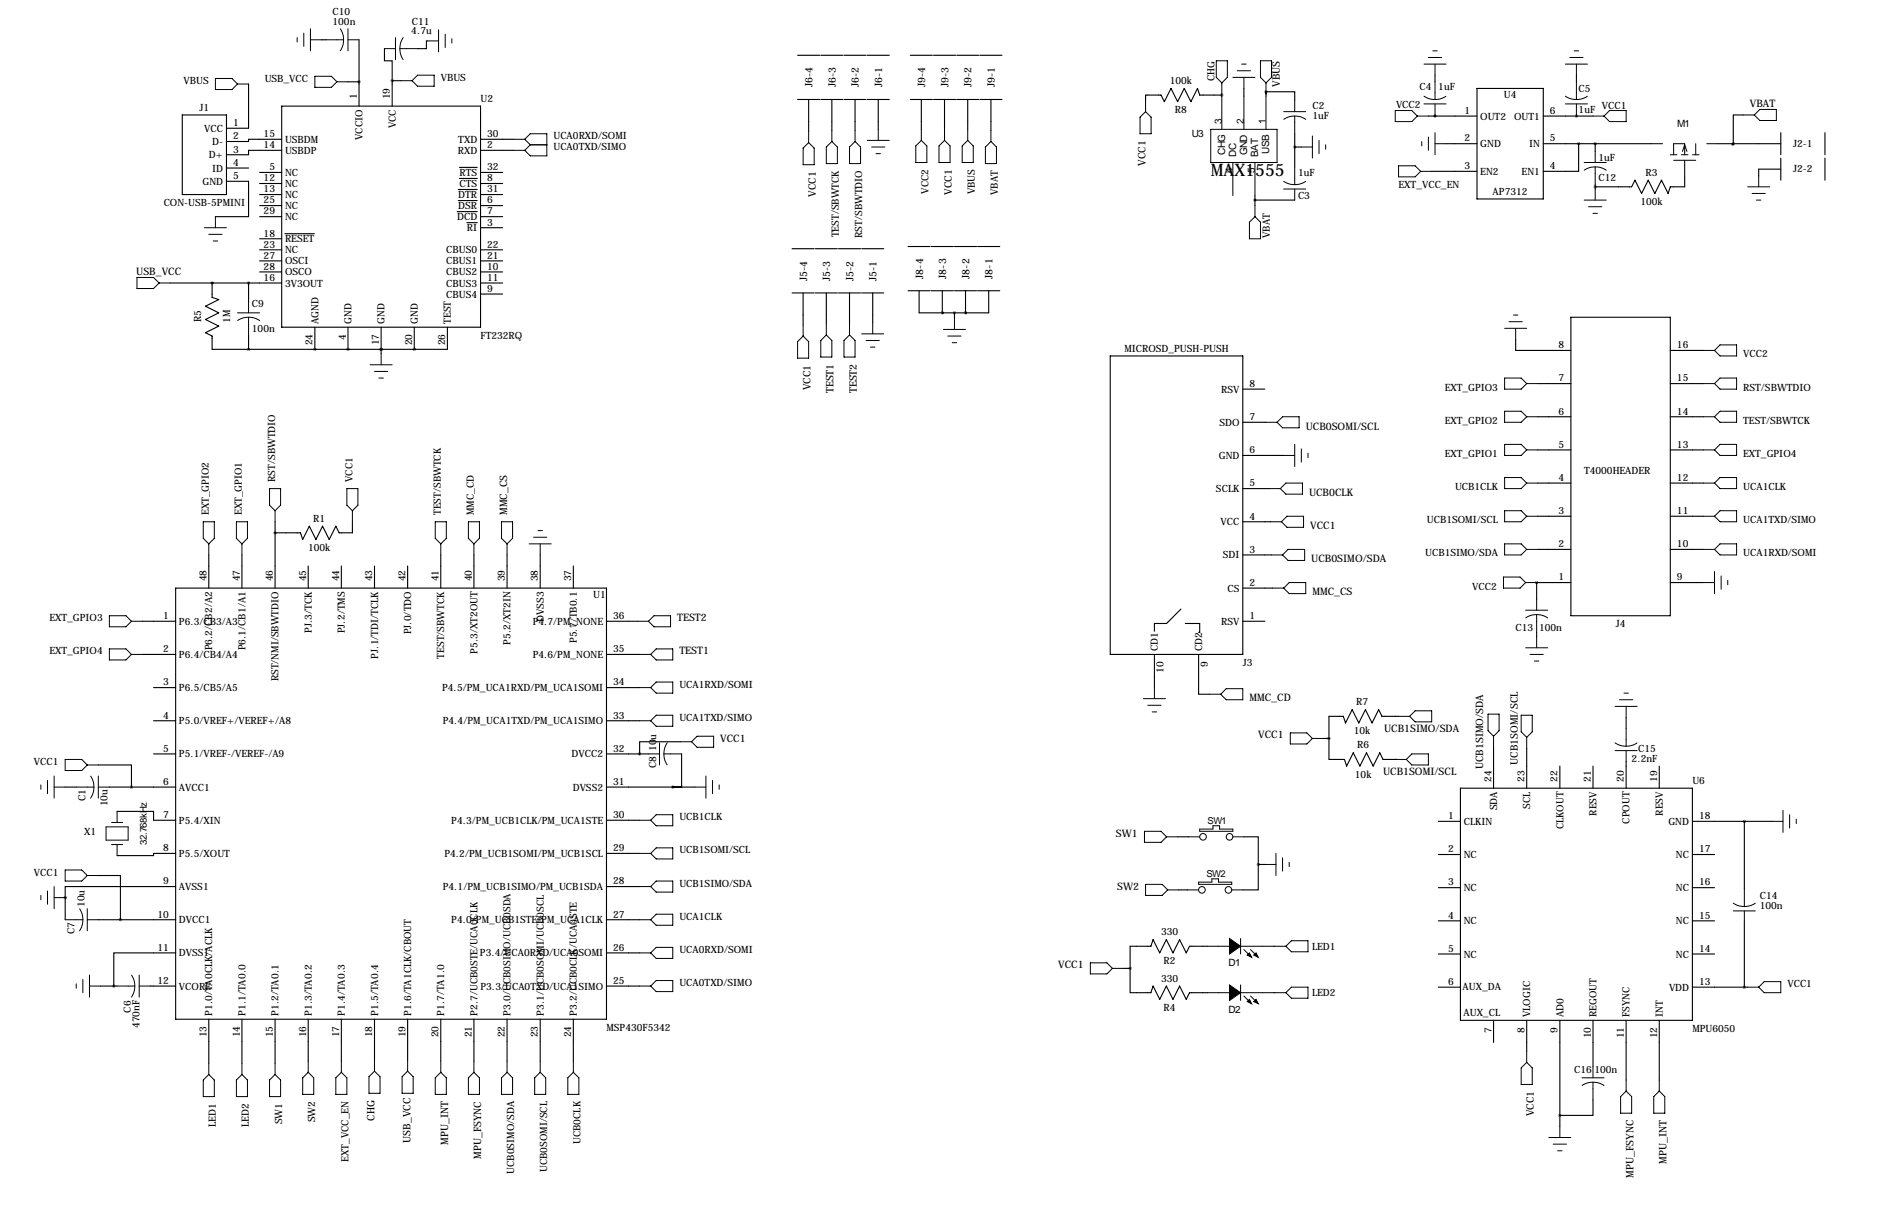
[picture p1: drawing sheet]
<svg xmlns="http://www.w3.org/2000/svg" width="432mm" height="279mm" viewBox="0 0 432 279" stroke-linecap="round" stroke-linejoin="round" font-family="sans-serif">
<g fill="none" stroke="#000" stroke-width=".25">
<path d="M57.1 19.3v10.2h-5M73.9 9.1h1M80 18.8h2.5M82.5 9.1v15.3M88.4 11.2v2.8h1.8v4.5M90.2 18.5v5.9M90.2 18.5h2M98.3 9.4h-.3v1.8h-2M183.4 12.7h5.1M188.7 12.7h5.1M194.1 12.7h5M199.4 12.7h5.1"/>
<path d="M209.3 12.7h5.1M214.6 12.7h5.1M220 12.7h5M225.3 12.7h5.1M329.9 17.3v1.5M362.5 17.3v1.5M41.9 26.4h10.2v18.3h-10.2zM52.1 38.6h5M59.7 39.6h5.1M64.8 32h-7.7v.5h-5M64.8 34.5h-7.7v1.1h-5M64.8 24.4h45.7v50.8h-45.7z"/>
<path d="M105.6 38.5h4.1M110.5 32h7.6M110.5 34.5h7.6M110.5 39.6h5.1M183.4 22.9h5.1M185.9 22.9v7.3M188.7 22.9h5.1M191.3 22.9v7.1M194.1 22.9h5M196.6 22.9v7.1M199.4 22.9h5.1M201.9 22.9v6.8"/>
<path d="M209.3 22.9h5.1M211.8 22.9v6.8M214.6 22.9h5.1M217.2 22.9v6.8M220 22.9h5M222.5 22.9v6.8M225.3 22.9h5.1M227.8 22.9v7.1M280.9 21.8h-5.1l-.5-1.5-1.5 3.1-1.5-3.1-1.5 3.1-1.6-3.1-1.5 3.1-.7-1.6h-3.6v1.3M280.9 21.6v.5M286 20.3v1.8M291.1 22.1v-1h6.6v2"/>
<path d="M297.7 30.7v7.7M297.7 33.8h1.5M328.4 26.7h11.2M329.2 39.4h10.4M329.9 26.4v.3M332.5 33h7.1M339.6 20.3h15.2v25.4h-15.2zM354.8 26.7h11.5M354.8 33h24.9M362.5 26.4v.3M363 33v6.4h-8.2M366.8 33v1.8"/>
<path d="M395 33h3.3v.3h.2v-.3M398.5 33h10.9M400.8 26.4h-2.3v6.6M409.4 30.5v5.1M409.4 36.3v5.1M409.4 38.9h-5v1.5M419.6 30.5v5.1M419.6 36.3v5.1M52.1 41.7h5v8.1h-7.6M59.7 44.7h5.1M59.7 42.2h5.1M59.7 47.2h5.1"/>
<path d="M59.7 49.8h5.1M59.7 54.9h5.1M59.7 57.4h5.1M59.7 59.9h5.1M65.5 53.7h6.8M105.1 48.6h4.6M105.4 43.5h4.3M105.4 46.1h4.3M105.6 41h4.1M107.4 51.2h2.3M110.5 44.7h5.1M110.5 42.2h5.1"/>
<path d="M110.5 47.2h5.1M110.5 49.8h5.1M110.5 57.4h5.1M110.5 59.9h5.1M110.5 52.3h5.1M182.1 57.2h5.1M187.5 57.2h5M192.8 57.2h5.1M198.1 57.2h5.1M208.8 56.6h5.1M214.1 56.6h5.1M219.5 56.6h5"/>
<path d="M224.8 56.6h5.1M288.5 45v2.2M288.5 46h9.2M366.8 42.4v1M387.3 40.6v2.3h-3.3l-.5 1.5-1.5-3-1.5 3-1.5-3-1.6 3-1.5-3-.7 1.5h-8.4M39.1 65h25.7M48.8 65h.1M48.8 65v3.3l1.5 .5-3.1 1.6 3.1 1.5-3.1 1.5 3.1 1.5-3.1 1.6 1.6 .7v3.1h54.1v-5.1M57.1 65v4.3M57.1 77v3.3M59.7 62.5h5.1M72.4 75.2v5.1"/>
<path d="M80 75.2v5.1M87.6 75.2v6.1M95.2 75.2v5.1M110.5 62.5h5.1M110.5 65h5.1M110.5 67.6h5.1M182.1 67.3h5.1M184.7 67.3v7.4M187.5 67.3h5M190 67.3v7.1M192.8 67.3h5.1M195.3 67.3v7.1"/>
<path d="M198.1 67.3h5.1M200.7 67.3v6.9M208.8 66.8h5.1M211.3 66.8v5.1h16v-5.1M214.1 66.8h5.1M216.7 71.9h.1M216.7 66.8v5.1M219.5 66.8h5M219.5 71.9v1.3M222 71.9h.1M222 66.8v5.1M224.8 66.8h5.1"/>
<path d="M348.5 78v2.5h12.7M361.2 72.9h22.8v68.6h-22.8zM72.4 80.3h.1M80 80.3h.1M87.6 80.3h.1M95.2 80.3h.1M255.3 81.8h30.5v68.6h-30.5zM285.8 97h5.3M285.8 89.4h5M353.6 95.8h7.6M353.6 88.1h7.6M384 95.8h7.7"/>
<path d="M384 88.1h7.7M384 80.5h7.7M63.2 119.9v15.2M81 119.9v2.5h-3l-.8-1.5-1.5 3.1-1.5-3.1-1.6 3.1-1.5-3.1-1.5 3.1-.5-1.6h-5.9M285.8 119.9h6.3M285.8 112.3h6M285.8 104.6h9.3M353.6 118.6h7.6M353.6 111h7.6M353.6 103.4h7.6M384 118.6h7.7M384 111h7.7"/>
<path d="M384 103.4h7.7M40.4 135.1h99v99.1h-99zM48 127.5v7.6M55.6 127.5v7.6M70.9 130v5.1M78.5 130v5.1M86.1 130v5.1M93.7 130v5.1M101.3 127.5v7.6M109 127.5v7.6M116.6 127.5v7.6M124.2 127.5v7.6"/>
<path d="M131.8 130v5.1M271.5 140l-3.3 3.3h-2.8v1.7M285.8 135.1h6.8M285.8 127.5h6.6M353.3 133.9h.1M353.3 133.9h7.9M353.3 133.9v3.8M353.6 126.2h7.6M384 133.9h7.7M384 126.2h7.7M32.8 142.7h7.6M32.8 150.4h7.6"/>
<path d="M35.3 158h5.1M139.4 142.7h7.2M139.4 150.4h7.7M139.4 158h7.7M265.4 150.4v7.6M272.5 143.3h3.3v2h-.2M275.6 150.4v9.1h2.5M285.8 142.7h5M353.3 145.3v1M22.6 175.8h7.6v5M35.3 165.6h5.1M35.3 173.2h5.1"/>
<path d="M139.4 165.6h7.7M139.4 173.2h9.7M156.5 170.4h-9.4v2.8M156.7 173.2v7.6h-2M304.3 169.7h1.3M305.6 169.7v4.8h3.5l.5 1.5 1.5-3 1.6 3 1.5-3 1.5 3 1.5-3 .8 1.5h3.1M321.6 164.6h-3.8l-.8-1.5-1.5 3-1.6-3-1.5 3-1.5-3-1.5 3-.5-1.5h-3.3v5.1M343.4 171.7v9.4M351 172v9.1M358.6 176v5.1M366.3 176v5.1M373.9 164.8v2.6"/>
<path d="M373.9 175v6.1M381.5 176v5.1M15 180.8h2.5M25.1 180.8h15.3M26.9 186.4h8.4v2.1h5.1M40.4 196.1h-5.1v.5h-8.4M139.4 180.8h20.4M139.4 188.5h7.7M139.4 196.1h7.7M270.8 192.3h2.5M286 192.3h3.3v6.3M289.3 198.6v5.9h-3.5"/>
<path d="M289.3 198.6h1.5M330.7 188.7h5.1M330.7 196.3h5.1M335.8 181.1h53.3v53.3h-53.3zM389.1 188.7h18.3M389.1 196.3h5.1M401.1 188.7v15.5M15 206.2h.1M15 206.2v5.1M22.6 201.2h5.1v10.1M22.6 211.3h17.8M40.4 218.9h-14.2v7.7"/>
<path d="M40.4 203.7h-25.4v2.5M139.4 203.7h7.7M139.4 211.3h7.7M139.4 218.9h7.7M271 204.5h2M277.6 217.4h-4.1l-.8 1.5-1.5-3-1.5 3-1.5-3-1.6 3-1.5-3-.5 1.5h-4.8v5.1M292.9 217.4h.2M330.7 204h5.1M330.7 211.6h5.1M330.7 219.2h5.1M389.1 204h5.1M389.1 211.6h5.1"/>
<path d="M389.1 219.2h5.1M401.1 211.8v15M23.1 226.6h3.8M34.5 226.6h5.9M48 234.2v10.1M55.6 234.2v10.1M63.2 234.2v10.1M70.9 234.2v9.6M78.5 234.2v9.6M86.1 234.2v9.4M93.7 234.2v9.4M101.3 234.2v9.6"/>
<path d="M109 234.2v9.6M116.6 234.2v9.6M124.2 234.2v9.6M131.8 234.2v9.6M139.4 226.6h7.7M258.3 222.5h1.5M259.8 222.5v5.6h4.8l.5-1.5 1.5 3 1.6-3 1.5 3 1.5-3 1.5 3 .8-1.5h4.1M292.9 228.1h.2M330.7 226.8h5.1M343.4 234.4v5.1M351 234.4v7.2M358.6 234.4v24.4"/>
<path d="M366.3 234.4v10.7M373.9 234.4v13.8M381.5 234.4v13.8M389.1 226.8h12.7M366.3 252.7v3.6h-7.7"/>
</g>
<g fill="none" stroke="#000" stroke-width=".23">
<path d="M49.5 18h3.8l1.3 1.3-1.3 1.3h-3.8zM54.6 19.3h2.5M68.3 8.6v1.1M69.8 7.6v3.1M71.4 9.1h2.5M71.4 6.6v5.1M72.4 17.5h3.8l1.3 1.3-1.3 1.3h-3.8zM74.9 9.1h4.1M77.5 18.8h2.5M78.2 6.6l.7 1.5 .1 1M79 9.2l-.3 1.5-.5 1M80 6.6v5.1"/>
<path d="M80 9.1h2.5M88.4 11.2h2.5M90.9 8.6v5.1M91.9 11.2h4.1M92 11.2v1l.7 1.5M92.2 18.5h2.5M92.7 8.6l-.5 1-.2 1.6M94.7 18.5l1.3-1.2h3.8v2.5h-3.8zM98.3 9.4h2.5M100.8 6.9v5M102.4 7.9v3M103.9 8.9v1"/>
<path d="M279.7 14h2.5v3.8l-1.3 1.3-1.2-1.3zM280.9 19.1v2.5M283.5 17.8h5M284.5 16.3h3M285.5 14.7h1M286 17.8v2.5M289.8 14h2.6v3.8l-1.3 1.3-1.3-1.3zM291.1 19.1v2.5M327.4 14.7h5.1M328.4 13.2h3.1M329.4 11.7h1.1M329.9 14.7v2.6"/>
<path d="M329.9 18.8v4.1M359.9 14.7h5.1M360.9 13.2h3.1M361.9 11.7h1.1M362.5 14.7v2.6M362.5 18.8v4.1M118.1 32h2.5M118.1 34.5h2.5M120.6 32l1.3 1.3M120.6 32l1.3-1.3h3.8v5.1h-3.8l-1.3-1.3M121.9 33.3h3.8M121.9 33.3l-1.3 1.2"/>
<path d="M184.7 34l1.2-1.2 1.3 1.2v3.8h-2.5zM185.9 30.2v2.6M191.3 32.5l1.2 1.3v3.8h-2.5v-3.8zM191.3 30v2.5M195.3 33.8l1.3-1.3 1.3 1.3v3.8h-2.6zM196.6 30v2.5M199.4 32.3h5.1M200.4 33.8h3.1M201.4 35.3h1M201.9 29.7v2.6M210.6 33.5l1.2-1.2 1.3 1.2v3.8h-2.5zM211.8 29.7v2.6"/>
<path d="M215.9 33.5l1.3-1.2 1.2 1.2v3.8h-2.5zM217.2 29.7v2.6M221.2 33.5l1.3-1.2 1.3 1.2v3.8h-2.6zM222.5 29.7v2.6M226.6 33.8l1.2-1.3 1.3 1.3v3.8h-2.5zM227.8 30v2.5M262.1 26.9l1.3-1.2 1.3 1.2v3.8h-2.6zM263.4 23.1v2.6M278.4 29.7h15.2v7.6h-15.2zM280.9 22.1v7.6M283.5 37.3v7.7M286 22.1v7.6"/>
<path d="M288.5 37.3v7.7M291.1 22.1v7.6M295.1 25.7h5.1M297.7 26.7l-1.1 .1-1.4 .6M297.7 23.1v2.6M297.7 26.7v4M297.7 38.4v4M297.7 26.7l1.6 .2 .9 .5M299.2 33.8h2.6M301.8 31.2v5.1M303.3 32.3v3M304.8 33.3v1"/>
<path d="M320.8 25.4h3.8l1.3 1.3-1.3 1.2h-3.8zM321.6 38.1h3.8l1.2 1.3-1.2 1.2h-3.8zM325.9 26.7h2.5M326.6 39.4h2.6M326.9 32.5v1M327.4 23.9h5.1M327.4 22.1l1 .5 1.5 .3M328.4 31.5v3M329.9 33h2.6M329.9 23.9v2.5M329.9 30.5v5.1M332.5 22.1l-1.5 .7-1.1 .1"/>
<path d="M359.9 23.9h5.1M359.9 22.1l1 .5 1.5 .3M362.5 23.9v2.5M364.2 37.3h5.1M365 22.1l-1.5 .7-1 .1M366.3 26.7h2.5M366.8 38.4l-1.1 .1-1.4 .6M366.8 34.8v2.5M366.8 38.4v4M366.8 38.4l1.1 .1 1.4 .6M368.8 26.7l1.3-1.3h3.8v2.5h-3.8zM379.7 33h2.6"/>
<path d="M384 35.6h1.6M384.8 35.6v-2.6h2.5v2.6M384.8 36.8h5.1M386.6 35.6h1.5M386.8 34.8l.5-1.5 .6 1.5M387.3 36.8v3.8M389.1 35.6h1.6M389.9 33v2.6M392.4 33h2.6M400.8 26.4h2.6M404.6 25.1h3.8v2.6h-3.8l-1.2-1.3zM47 52.3h5.1"/>
<path d="M48 53.8h3.1M49 55.4h1M49.5 49.8v2.5M288.5 47.2v2.6M288.5 49.8l1.3 1.3v3.8h-2.5v-3.8zM295.1 43.4h5.1M295.2 41.7l.9 .5 1.6 .2M297.7 43.4v2.6M300.2 41.7l-1.5 .6-1 .1M364.2 46h5.1M365.3 47.5h3M366.3 49h1"/>
<path d="M366.8 43.4v2.6M401.8 42.9h5.1M402.8 44.4h3.1M403.9 46h1M404.4 40.4v2.5M31.5 63.8h3.8l1.3 1.2-1.3 1.3h-3.8zM36.6 65h2.5M54.6 71.9h5.1M57.1 72.9l-1 .1-1.5 .6M57.1 69.3v2.6M57.1 72.9v4.1M57.2 72.9l1 .1 1.5 .7"/>
<path d="M184.7 74.7v2.5M184.7 77.2l1.2 1.3v3.8h-2.5v-3.8zM190 74.4v2.6M190 77l1.3 1.2v3.8h-2.6v-3.8zM195.3 77l1.3 1.2v3.8h-2.5v-3.8zM195.3 74.4v2.6M198.1 76.7h5.1M199.1 78.2h3.1M200.2 79.8h1M200.7 74.2v2.5M216.9 75.7h5.1M217.9 77.2h3.1"/>
<path d="M218.9 78.7h1.1M219.5 73.2v2.5M345.9 75.4h5.1M347 73.9h3M348 72.4h1M348.5 75.4v2.6M85.1 83.8h5.1M86.1 85.3h3.1M87.1 86.9h1M87.6 81.3v2.5M291.1 97h2.5M293.6 97l1.3-1.2h3.8v2.5h-3.8z"/>
<path d="M345.9 86.9h3.9l1.2 1.2-1.2 1.3h-3.9zM345.9 94.5h3.9l1.2 1.3-1.2 1.2h-3.9zM351 95.8h2.6M351 88.1h2.6M391.7 95.8h2.5M391.7 88.1h2.5M391.7 80.5h2.5M394.2 95.8l1.3-1.3h3.8v2.5h-3.8zM394.2 88.1l1.3-1.2h3.8v2.5h-3.8zM394.2 80.5l1.3-1.3h3.8v2.6h-3.8zM46.7 119.9h2.6v3.8l-1.3 1.3-1.3-1.3zM54.4 119.9h2.5v3.8l-1.3 1.3-1.2-1.3z"/>
<path d="M62 112.3h2.5v3.8l-1.3 1.2-1.2-1.2zM63.2 117.3v2.6M79.8 112.3h2.5v3.8l-1.3 1.2-1.2-1.2zM81 117.3v2.6M100.1 119.9h2.5v3.8l-1.3 1.3-1.2-1.3zM107.7 119.9h2.5v3.8l-1.2 1.3-1.3-1.3zM115.3 119.9h2.6v3.8l-1.3 1.3-1.3-1.3zM291.8 112.3h2.6M292.1 119.9h2.5M294.4 112.3l1.3-1.3h3.8v2.5h-3.8zM295.1 104.6h2.6M295.9 118.6h3.8v2.6h-3.8l-1.3-1.3z"/>
<path d="M297.7 102.1v5.1M299.2 103.1v3.1M300.7 104.1v1.1M345.9 109.7h3.9l1.2 1.3-1.2 1.3h-3.9zM345.9 117.3h3.9l1.2 1.3-1.2 1.3h-3.9zM345.9 102.1h3.9l1.2 1.3-1.2 1.2h-3.9zM351 118.6h2.6M351 111h2.6M351 103.4h2.6M391.7 118.6h2.5M391.7 111h2.5M391.7 103.4h2.5"/>
<path d="M394.2 111l1.3-1.3h3.8v2.6h-3.8zM394.2 118.6l1.3-1.3h3.8v2.6h-3.8zM394.2 103.4l1.3-1.3h3.8v2.5h-3.8zM48 125v2.5M55.6 125v2.5M101.3 125v2.5M109 125v2.5M116.6 125v2.5M121.7 125h5M122.7 123.4h3M123.7 121.9h1M124.2 125v2.5"/>
<path d="M292.4 127.5h2.5M292.6 135.1h2.5M294.9 127.5l1.3-1.3h3.8v2.6h-3.8zM296.4 133.9h3.8v2.5h-3.8l-1.3-1.3zM345.7 132.6h3.8l1.3 1.3-1.3 1.2h-3.8zM345.9 125h3.9l1.2 1.2-1.2 1.3h-3.9zM350.8 133.9h2.5M351 126.2h2.6M353.3 137.7v2.5M391.7 126.2h2.5M391.7 133.9h2.5M394.2 126.2l1.3-1.2h3.8v2.5h-3.8z"/>
<path d="M394.2 131.3v5.1M395.7 132.3v3.1M397.3 133.3v1.1M25.1 149.1h3.9l1.2 1.3-1.2 1.2h-3.9zM25.1 141.5h3.9l1.2 1.2-1.2 1.3h-3.9zM30.2 150.4h2.6M30.2 142.7h2.6M146.6 142.7h2.5M147.1 158h2.5M147.1 150.4h2.5M149.6 150.4l1.3-1.3h3.8v2.5h-3.8zM149.6 158l1.3-1.3h3.8v2.6h-3.8z"/>
<path d="M150.4 141.5h3.8v2.5h-3.8l-1.3-1.3zM265.4 158v2.5M278.1 159.5h2.6M280.7 159.5l1.2-1.3h3.9v2.6h-3.9zM350.8 140.2h5.1M350.8 148.8h5.1M351.8 150.4h3M352.8 151.9h1M353.3 141.2l-1 .1-1.5 .7M353.3 141.2v4.1M353.3 146.3v2.5M353.3 141.2l1.6 .3 1 .5"/>
<path d="M373.4 159.3h1M10.9 179.3v3.1M12.4 178.3v5.1M15 174.5h3.8l1.3 1.3-1.3 1.2h-3.8zM20.1 175.8h2.5M20.8 178.3l.7 1.5 .1 1M22.6 178.3v5.1M147.1 165.6h2.5M149.1 173.2h2.5M150.9 164.3h3.8v2.6h-3.8l-1.3-1.3zM151.6 170.7v5.1M153.4 170.7l-.5 .9-.2 1.6"/>
<path d="M156.5 170.4h2.5M156.7 173.2h-4l.1 1.1 .6 1.4M160.3 169.2h3.8v2.5h-3.8l-1.3-1.3zM162.3 178.3v5.1M163.8 179.3v3.1M262.9 160.5h5.1M263.9 162.1h3.1M264.9 163.6h1M296.7 168.4h3.8l1.3 1.3-1.3 1.2h-3.8zM301.8 169.7h2.5M320.8 174.5h2.5M321.6 164.6h2.5"/>
<path d="M324.1 164.6l1.3-1.3h3.8v2.6h-3.8zM324.6 173.2h3.8v2.6h-3.8l-1.3-1.3zM342.1 164.1h2.6v3.8l-1.3 1.3-1.3-1.3zM343.4 169.2v2.5M349.8 164.3h2.5v3.8l-1.3 1.3-1.2-1.3zM351 169.4v2.6M371.3 172.5h5.1M371.3 162.3h5.1M371.4 170.7l.9 .5 1.6 .2M372.4 160.8h3M373.9 167.4v4l1-.1 1.5-.6M373.9 162.3v2.5"/>
<path d="M373.9 172.5v2.5M9.4 180.3v1.1M12.4 180.8h2.6M15 199.9h3.8l1.3 1.3-1.3 1.2h-3.8zM17.5 180.8h4.1M21.6 180.9l-.1 1-.7 1.5M22.6 180.8h2.5M24.4 190h5.1v3h-5.1zM25.7 194.1h2.5M25.7 189h2.5M26.9 186.4v2.6M26.9 194.1v2.5"/>
<path d="M147.1 196.1h2.5M147.1 188.5h2.5M149.6 188.5l1.3-1.3h3.8v2.5h-3.8zM149.6 196.1l1.3-1.3h3.8v2.6h-3.8zM159.8 180.8h2.5M165.4 180.3v1.1M263.1 191h3.9l1.2 1.3-1.2 1.2h-3.9zM268.2 192.3h2.6M273.3 192.3h2.5M275.8 190.5h3.1v-.8h1.5v.8h3.1v.5h-7.7zM283.5 192.3h2.5M290.8 198.6h2.6"/>
<path d="M293.4 196.1v5.1M294.9 197.1v3.1M296.4 198.1v1M407.4 188.7h2.6M410 186.2v5.1M411.5 187.2v3M413 188.2v1M9.4 205.7v1.1M10.9 204.7v3.1M12.4 206.2h2.6M12.4 203.7v5.1M18.3 208.8l.6 1.5 .1 1h-4"/>
<path d="M19 211.3l-.1 1.1-.6 1.5M20.1 208.8v5.1M20.1 211.3h2.5M20.1 201.2h2.5M147.1 211.3h2.5M147.1 218.9h2.5M147.1 203.7h2.5M149.6 203.7l1.3-1.3h3.8v2.6h-3.8zM149.6 211.3l1.3-1.2h3.8v2.5h-3.8zM149.6 218.9l1.3-1.2h3.8v2.5h-3.8zM263.4 203.2h3.8l1.3 1.3-1.3 1.2h-3.8zM268.5 204.5h2.5"/>
<path d="M273 204.5h2.6M275.6 202.7h3v-.8h1.6v.8h3v.5h-7.6zM277.6 217.4h5.1M283.2 204.5h2.6M285.2 215.6v3.6M285.2 217.4h7.7M286 218.2l1.5 1.5M287.5 218.2l1.6 1.5M293.1 217.4h2.6M296.9 216.2h3.8v2.5h-3.8l-1.2-1.3zM398.5 209.3h5.1M398.5 207.5l1 .5 1.6 .3"/>
<path d="M401.1 204.2v4.1M401.1 209.3v2.5M403.6 207.5l-1.5 .7-1 .1M17.5 226.1v1M19 225v3.1M20.6 226.6h2.5M20.6 224v5.1M26.9 226.6h4.1M30.2 224.1l.7 1.4 .1 1.1M31 226.6l-.3 1.6-.5 .9M32 224v5.1M32 226.6h2.5"/>
<path d="M147.1 226.6h2.5M150.9 225.3h3.8v2.5h-3.8l-1.3-1.2zM250.7 221.2h3.8l1.3 1.3-1.3 1.3h-3.8zM255.8 222.5h2.5M277.6 228.1h5.1M285.2 226.3v3.6M285.2 228.1h7.7M286 228.9l1.5 1.5M287.5 228.9l1.6 1.5M293.1 228.1h2.6M296.9 226.8h3.8v2.6h-3.8l-1.2-1.3zM401.8 226.8h2.6"/>
<path d="M405.6 225.6h3.8v2.5h-3.8l-1.2-1.3zM46.7 248.2l1.3-1.3 1.3 1.3v3.8h-2.6zM48 244.3v2.6M55.6 244.3v2.6M55.6 246.9l1.3 1.3v3.8h-2.5v-3.8zM62 248.2l1.2-1.3 1.3 1.3v3.8h-2.5zM63.2 244.3v2.6M69.6 247.6l1.3-1.2 1.2 1.2v3.9h-2.5zM70.9 243.8v2.6M78.5 246.4l1.3 1.2v3.9h-2.6v-3.9zM78.5 243.8v2.6M84.8 247.4l1.3-1.3 1.3 1.3v3.8h-2.6z"/>
<path d="M86.1 243.6v2.5M92.5 247.4l1.2-1.3 1.3 1.3v3.8h-2.5zM93.7 243.6v2.5M100.1 247.6l1.2-1.2 1.3 1.2v3.9h-2.5zM101.3 243.8v2.6M107.7 247.6l1.3-1.2 1.2 1.2v3.9h-2.5zM109 243.8v2.6M115.3 247.6l1.3-1.2 1.3 1.2v3.9h-2.6zM116.6 243.8v2.6M124.2 243.8v2.6M124.2 246.4l1.3 1.2v3.9h-2.6v-3.9zM130.6 247.6l1.2-1.2 1.3 1.2v3.9h-2.5z"/>
<path d="M131.8 243.8v2.6M351 241.6v2.5M351 244.1l1.3 1.3v3.8h-2.5v-3.8zM358.6 258.8v2.6M363.7 247.6h5.1M366.3 248.7l-1.1 .1-1.4 .6M366.3 245.1v2.5M366.3 248.7v4M366.3 248.7l1.6 .2 .9 .5M373.9 248.2v2.5M373.9 250.7l1.3 1.3v3.8h-2.6v-3.8zM381.5 248.2v2.5"/>
<path d="M381.5 250.7l1.3 1.3v3.8h-2.6v-3.8zM356.1 261.4h5.1M357.1 262.9h3.1M358.1 264.4h1.1"/>
<circle cx="276.6" cy="192.3" r=".76"/>
<circle cx="282.7" cy="192.3" r=".76"/>
<circle cx="276.4" cy="204.5" r=".76"/>
<circle cx="282.4" cy="204.5" r=".76"/>
</g>
<path d="M282.7 215.6l2.5 1.8-2.5 1.8zM287.3 218.9l.5 1.1-1-.5zM288.8 218.9l.5 1.1-1-.5zM282.7 226.3l2.5 1.8-2.5 1.8zM287.3 229.6l.5 1-1-.5zM288.8 229.6l.5 1-1-.5z" fill="#000" stroke="#000" stroke-width=".23"/>
<path d="M288.5 46a.05 .05 0 0 0 .1 0 .05 .05 0 0 0-.1 0zM329.9 26.7a.05 .05 0 0 0 .1 0 .05 .05 0 0 0-.1 0zM362.9 33a.05 .05 0 0 0 .1 0 .05 .05 0 0 0-.1 0zM26.1 226.6a.05 .05 0 0 0 .1 0 .05 .05 0 0 0-.1 0zM63.2 122.4a.05 .05 0 0 0 .1 0 .05 .05 0 0 0-.1 0zM87.6 80.3a.05 .05 0 0 0 .1 0 .05 .05 0 0 0-.1 0zM95.2 80.3a.05 .05 0 0 0 .1 0 .05 .05 0 0 0-.1 0zM87.6 80.3a.05 .05 0 0 0 .1 0 .05 .05 0 0 0-.1 0zM82.5 18.8a.05 .05 0 0 0 .1 0 .05 .05 0 0 0-.1 0zM90.1 18.5a.05 .05 0 0 0 .1 0 .05 .05 0 0 0-.1 0zM216.6 71.9a.05 .05 0 0 0 .1 0 .05 .05 0 0 0-.1 0zM219.4 71.9a.05 .05 0 0 0 .1 0 .05 .05 0 0 0-.1 0zM362.4 26.7a.05 .05 0 0 0 .1 0 .05 .05 0 0 0-.1 0zM57.1 65a.05 .05 0 0 0 .1 0 .05 .05 0 0 0-.1 0zM259.8 222.5a.05 .05 0 0 0 .1 0 .05 .05 0 0 0-.1 0zM147 173.2a.05 .05 0 0 0 .1 0 .05 .05 0 0 0-.1 0zM401 188.7a.05 .05 0 0 0 .1 0 .05 .05 0 0 0-.1 0zM401 226.8a.05 .05 0 0 0 .1 0 .05 .05 0 0 0-.1 0zM358.6 256.3a.05 .05 0 0 0 .1 0 .05 .05 0 0 0-.1 0zM305.5 169.7a.05 .05 0 0 0 .1 0 .05 .05 0 0 0-.1 0zM57.1 80.3a.05 .05 0 0 0 .1 0 .05 .05 0 0 0-.1 0zM48.7 65a.05 .05 0 0 0 .1 0 .05 .05 0 0 0-.1 0z" fill="#000" stroke="#000" stroke-width=".63"/>
<text font-size="4" x="278.4" y="40.4">MAX1555</text>
<g font-size="2.4">
<text x="186.8" y="20.1" transform="rotate(-90 186.8 20.1)">J6-4</text>
<text x="192.2" y="20.1" transform="rotate(-90 192.2 20.1)">J6-3</text>
<text x="197.5" y="20.1" transform="rotate(-90 197.5 20.1)">J6-2</text>
<text x="202.8" y="20.1" transform="rotate(-90 202.8 20.1)">J6-1</text>
<text x="212.7" y="20.1" transform="rotate(-90 212.7 20.1)">J9-4</text>
<text x="218.1" y="20.1" transform="rotate(-90 218.1 20.1)">J9-3</text>
<text x="223.4" y="20.1" transform="rotate(-90 223.4 20.1)">J9-2</text>
<text x="228.7" y="20.1" transform="rotate(-90 228.7 20.1)">J9-1</text>
<text x="294.3" y="19.9" transform="rotate(-90 294.3 19.9)">VBUS</text>
<text x="402.3" y="24.6">VBAT</text>
<text x="263.4" y="38.1" transform="rotate(-90 263.4 38.1)">VCC1</text>
<text x="187.6" y="45.2" transform="rotate(-90 187.6 45.2)">VCC1</text>
<text x="218.8" y="44.7" transform="rotate(-90 218.8 44.7)">VCC1</text>
<text x="31.3" y="63.2">USB_VCC</text>
<text x="185.6" y="64.5" transform="rotate(-90 185.6 64.5)">J5-4</text>
<text x="190.9" y="64.5" transform="rotate(-90 190.9 64.5)">J5-3</text>
<text x="196.2" y="64.5" transform="rotate(-90 196.2 64.5)">J5-2</text>
<text x="201.6" y="64.5" transform="rotate(-90 201.6 64.5)">J5-1</text>
<text x="212.2" y="64" transform="rotate(-90 212.2 64)">J8-4</text>
<text x="217.6" y="64" transform="rotate(-90 217.6 64)">J8-3</text>
<text x="222.9" y="64" transform="rotate(-90 222.9 64)">J8-2</text>
<text x="228.2" y="64" transform="rotate(-90 228.2 64)">J8-1</text>
<text x="186.3" y="89.7" transform="rotate(-90 186.3 89.7)">VCC1</text>
<text x="191.7" y="90.4" transform="rotate(-90 191.7 90.4)">TEST1</text>
<text x="197" y="90.4" transform="rotate(-90 197 90.4)">TEST2</text>
<text x="300.2" y="98.7">UCB0SOMI/SCL</text>
<text x="301" y="113.9">UCB0CLK</text>
<text x="116.6" y="118.4" transform="rotate(-90 116.6 118.4)">MMC_CS</text>
<text x="301.2" y="121.5">VCC1</text>
<text x="301.5" y="129.2">UCB0SIMO/SDA</text>
<text x="301.8" y="136.8">MMC_CS</text>
<text x="155.7" y="142.7">TEST2</text>
<text x="156.2" y="150.4">TEST1</text>
<text x="287.3" y="161.2">MMC_CD</text>
<text x="165.6" y="170.4">VCC1</text>
<text x="289.3" y="169.7">VCC1</text>
<text x="318.3" y="168.1">UCB1SIMO/SDA</text>
<text x="318" y="178.1">UCB1SOMI/SCL</text>
<text x="341" y="176.8" transform="rotate(-90 341 176.8)">UCB1SIMO/SDA</text>
<text x="349" y="175.8" transform="rotate(-90 349 175.8)">UCB1SOMI/SCL</text>
<text x="256.6" y="192.3">SW1</text>
<text x="256.8" y="204.5">SW2</text>
<text x="243.3" y="222.5">VCC1</text>
<text x="86.1" y="257.5" transform="rotate(-90 86.1 257.5)">CHG</text>
<text x="352.7" y="256.5" transform="rotate(-90 352.7 256.5)">VCC1</text>
<text x="94.4" y="262.5" transform="rotate(-90 94.4 262.5)">USB_VCC</text>
<text x="103" y="263" transform="rotate(-90 103 263)">MPU_INT</text>
<text x="110.6" y="266.3" transform="rotate(-90 110.6 266.3)">MPU_FSYNC</text>
<text x="383.2" y="267.4" transform="rotate(-90 383.2 267.4)">MPU_INT</text>
<text x="375.5" y="270.6" transform="rotate(-90 375.5 270.6)">MPU_FSYNC</text>
</g>
<g font-size="2.3">
<text x="76.5" y="3.4">C10</text>
<text x="76.5" y="5.7">100n</text>
<text x="94.7" y="5.8">C11</text>
<text x="94.6" y="7.9">4.7u</text>
<text x="42.2" y="19.3">VBUS</text>
<text x="60.9" y="18.8">USB_VCC</text>
<text x="82" y="22.9" transform="rotate(-90 82 22.9)">1</text>
<text x="89.7" y="22.9" transform="rotate(-90 89.7 22.9)">19</text>
<text x="101.3" y="18.5">VBUS</text>
<text x="110.5" y="23.4">U2</text>
<text x="269" y="19.3">100k</text>
<text x="279.2" y="18.6" transform="rotate(-90 279.2 18.6)">CHG</text>
<text x="326.4" y="20.7">C4</text>
<text x="330.7" y="20.7">1uF</text>
<text x="345.8" y="22.6">U4</text>
<text x="363" y="21.2">C5</text>
<text x="45.9" y="25.4">J1</text>
<text x="53.6" y="29">1</text>
<text x="91" y="29.5" transform="rotate(-90 91 29.5)">VCC</text>
<text x="270.1" y="26">R8</text>
<text x="280.9" y="28.4" transform="rotate(-90 280.9 28.4)">3</text>
<text x="286" y="28.4" transform="rotate(-90 286 28.4)">2</text>
<text x="291.1" y="28.4" transform="rotate(-90 291.1 28.4)">1</text>
<text x="301.8" y="25.1">C2</text>
<text x="301.8" y="27.4">1uF</text>
<text x="321" y="24.9">VCC2</text>
<text x="336.8" y="26.2">1</text>
<text x="340.4" y="27.5">OUT2</text>
<text x="348.1" y="27.5">OUT1</text>
<text x="356.4" y="26.2">6</text>
<text x="363" y="26">1uF</text>
<text x="368.3" y="25.1">VCC1</text>
<text x="385.6" y="29.1">M1</text>
<text x="47" y="30.3">VCC</text>
<text x="48.8" y="33.3">D-</text>
<text x="53.6" y="32">2</text>
<text x="53.6" y="35.1">3</text>
<text x="60.6" y="31.5">15</text>
<text x="60.6" y="34">14</text>
<text x="65.5" y="32.8">USBDM</text>
<text x="65.5" y="35.4">USBDP</text>
<text x="83.4" y="32.1" transform="rotate(-90 83.4 32.1)">VCCIO</text>
<text x="105.2" y="35.4">RXD</text>
<text x="105.4" y="32.8">TXD</text>
<text x="112" y="31.5">30</text>
<text x="112" y="34">2</text>
<text x="127.3" y="32">UCA0RXD/SOMI</text>
<text x="127.3" y="34.5">UCA0TXD/SIMO</text>
<text x="274.1" y="31.5">U3</text>
<text x="281.7" y="35.6" transform="rotate(-90 281.7 35.6)">CHG</text>
<text x="286.8" y="35.6" transform="rotate(-90 286.8 35.6)">GND</text>
<text x="291.9" y="35.3" transform="rotate(-90 291.9 35.3)">USB</text>
<text x="336.8" y="32.5">2</text>
<text x="340.4" y="33.8">GND</text>
<text x="351.6" y="33.8">IN</text>
<text x="356.4" y="32.5">5</text>
<text x="412.3" y="33.8">J2-1</text>
<text x="48" y="36.4">D+</text>
<text x="48.8" y="39.4">ID</text>
<text x="53.6" y="38.1">4</text>
<text x="53.6" y="41.1">5</text>
<text x="60.6" y="41.7">12</text>
<text x="61.9" y="39.1">5</text>
<text x="65.5" y="40.4">NC</text>
<text x="105.6" y="40.4">RTS</text>
<text x="112" y="39.1">32</text>
<text x="112" y="41.7">8</text>
<text x="283.5" y="39.8" transform="rotate(-90 283.5 39.8)">4</text>
<text x="284.2" y="36.1" transform="rotate(-90 284.2 36.1)">DC</text>
<text x="288.5" y="39.8" transform="rotate(-90 288.5 39.8)">5</text>
<text x="289.3" y="36.1" transform="rotate(-90 289.3 36.1)">BAT</text>
<text x="298.4" y="40.5">1uF</text>
<text x="336.8" y="38.9">3</text>
<text x="340.4" y="40.2">EN2</text>
<text x="349.9" y="40.2">EN1</text>
<text x="356.4" y="38.9">4</text>
<text x="367.5" y="41.7">C12</text>
<text x="367.5" y="37.1">1uF</text>
<text x="378.3" y="40.4">R3</text>
<text x="412.3" y="39.6">J2-2</text>
<text x="37.6" y="47.3">CON-USB-5PMINI</text>
<text x="46.6" y="42.5">GND</text>
<text x="60.6" y="44.2">13</text>
<text x="60.6" y="46.7">25</text>
<text x="65.5" y="43">NC</text>
<text x="65.5" y="45.5">NC</text>
<text x="105.4" y="45.5">DTR</text>
<text x="105.6" y="43">CTS</text>
<text x="112" y="44.2">31</text>
<text x="112" y="46.7">6</text>
<text x="213.4" y="44.5" transform="rotate(-90 213.4 44.5)">VCC2</text>
<text x="224.1" y="44.7" transform="rotate(-90 224.1 44.7)">VBUS</text>
<text x="229.4" y="44.8" transform="rotate(-90 229.4 44.8)">VBAT</text>
<text x="298.4" y="45.8">C3</text>
<text x="321.6" y="43.2">EXT_VCC_EN</text>
<text x="343.2" y="44.8">AP7312</text>
<text x="377.2" y="47.1">100k</text>
<text x="60.6" y="49.3">29</text>
<text x="65.5" y="48.1">NC</text>
<text x="65.5" y="50.6">NC</text>
<text x="105.1" y="50.6">DCD</text>
<text x="105.4" y="48.1">DSR</text>
<text x="107.4" y="53.1">RI</text>
<text x="112" y="49.3">7</text>
<text x="112" y="51.8">3</text>
<text x="60.6" y="54.4">18</text>
<text x="60.6" y="56.9">23</text>
<text x="60.6" y="59.4">27</text>
<text x="65.5" y="55.7">RESET</text>
<text x="65.5" y="58.2">NC</text>
<text x="102.6" y="58.2">CBUS0</text>
<text x="112" y="56.9">22</text>
<text x="112" y="59.4">21</text>
<text x="192.9" y="54.5" transform="rotate(-90 192.9 54.5)">TEST/SBWTCK</text>
<text x="198.2" y="54.7" transform="rotate(-90 198.2 54.7)">RST/SBWTDIO</text>
<text x="291.9" y="54.7" transform="rotate(-90 291.9 54.7)">VBAT</text>
<text x="60.6" y="62">28</text>
<text x="60.6" y="64.5">16</text>
<text x="65.5" y="60.8">OSCI</text>
<text x="65.5" y="63.3">OSCO</text>
<text x="65.5" y="65.8">3V3OUT</text>
<text x="102.6" y="60.8">CBUS1</text>
<text x="102.6" y="63.3">CBUS2</text>
<text x="102.6" y="65.8">CBUS3</text>
<text x="112" y="62">10</text>
<text x="112" y="64.5">11</text>
<text x="57.9" y="70.6">C9</text>
<text x="102.6" y="68.4">CBUS4</text>
<text x="112" y="67.1">9</text>
<text x="46.2" y="74" transform="rotate(-90 46.2 74)">R5</text>
<text x="52.9" y="74.2" transform="rotate(-90 52.9 74.2)">1M</text>
<text x="57.9" y="76.2">100n</text>
<text x="73.2" y="74.4" transform="rotate(-90 73.2 74.4)">AGND</text>
<text x="80.8" y="74.4" transform="rotate(-90 80.8 74.4)">GND</text>
<text x="88.4" y="74.4" transform="rotate(-90 88.4 74.4)">GND</text>
<text x="96.1" y="74.4" transform="rotate(-90 96.1 74.4)">GND</text>
<text x="103.7" y="74.4" transform="rotate(-90 103.7 74.4)">TEST</text>
<text x="110.5" y="77.8">FT232RQ</text>
<text x="71.9" y="79.3" transform="rotate(-90 71.9 79.3)">24</text>
<text x="79.5" y="78" transform="rotate(-90 79.5 78)">4</text>
<text x="87.1" y="79.3" transform="rotate(-90 87.1 79.3)">17</text>
<text x="94.7" y="79.3" transform="rotate(-90 94.7 79.3)">20</text>
<text x="102.4" y="79.3" transform="rotate(-90 102.4 79.3)">26</text>
<text x="258.5" y="80.8">MICROSD_PUSH-PUSH</text>
<text x="358.3" y="80">8</text>
<text x="385.6" y="80">16</text>
<text x="400.8" y="82.1">VCC2</text>
<text x="287.3" y="88.9">8</text>
<text x="332.2" y="89.8">EXT_GPIO3</text>
<text x="358.3" y="87.6">7</text>
<text x="385.6" y="87.6">15</text>
<text x="400.8" y="89.8">RST/SBWTDIO</text>
<text x="280.8" y="90.2">RSV</text>
<text x="358.3" y="95.2">6</text>
<text x="385.6" y="95.2">14</text>
<text x="280.4" y="97.8">SDO</text>
<text x="287.3" y="96.5">7</text>
<text x="332.2" y="97.4">EXT_GPIO2</text>
<text x="400.8" y="97.4">TEST/SBWTCK</text>
<text x="280.2" y="105.5">GND</text>
<text x="287.3" y="104.1">6</text>
<text x="332.2" y="105">EXT_GPIO1</text>
<text x="358.3" y="102.9">5</text>
<text x="385.6" y="102.9">13</text>
<text x="400.8" y="105">EXT_GPIO4</text>
<text x="63.2" y="110.7" transform="rotate(-90 63.2 110.7)">RST/SBWTDIO</text>
<text x="81" y="110.7" transform="rotate(-90 81 110.7)">VCC1</text>
<text x="279.6" y="113.1">SCLK</text>
<text x="287.3" y="111.8">5</text>
<text x="334.5" y="112.6">UCB1CLK</text>
<text x="358.3" y="110.5">4</text>
<text x="364.2" y="109">T4000HEADER</text>
<text x="385.6" y="110.5">12</text>
<text x="400.8" y="112.6">UCA1CLK</text>
<text x="48" y="118.4" transform="rotate(-90 48 118.4)">EXT_GPIO2</text>
<text x="55.6" y="118.4" transform="rotate(-90 55.6 118.4)">EXT_GPIO1</text>
<text x="72" y="119.9">R1</text>
<text x="101.3" y="118.4" transform="rotate(-90 101.3 118.4)">TEST/SBWTCK</text>
<text x="109" y="118.4" transform="rotate(-90 109 118.4)">MMC_CD</text>
<text x="287.3" y="119.4">4</text>
<text x="358.3" y="118.1">3</text>
<text x="385.6" y="118.1">11</text>
<text x="280.6" y="120.7">VCC</text>
<text x="328.1" y="120.2">UCB1SOMI/SCL</text>
<text x="358.3" y="125.7">2</text>
<text x="385.6" y="125.7">10</text>
<text x="400.8" y="120.2">UCA1TXD/SIMO</text>
<text x="70.8" y="126.6">100k</text>
<text x="281.2" y="128.3">SDI</text>
<text x="287.3" y="127">3</text>
<text x="327.7" y="127.9">UCB1SIMO/SDA</text>
<text x="400.8" y="127.9">UCA1RXD/SOMI</text>
<text x="47.5" y="133.6" transform="rotate(-90 47.5 133.6)">48</text>
<text x="55.1" y="133.6" transform="rotate(-90 55.1 133.6)">47</text>
<text x="62.7" y="133.6" transform="rotate(-90 62.7 133.6)">46</text>
<text x="70.4" y="133.6" transform="rotate(-90 70.4 133.6)">45</text>
<text x="78" y="133.6" transform="rotate(-90 78 133.6)">44</text>
<text x="85.6" y="133.6" transform="rotate(-90 85.6 133.6)">43</text>
<text x="93.2" y="133.6" transform="rotate(-90 93.2 133.6)">42</text>
<text x="100.8" y="133.6" transform="rotate(-90 100.8 133.6)">41</text>
<text x="108.5" y="133.6" transform="rotate(-90 108.5 133.6)">40</text>
<text x="116.1" y="133.6" transform="rotate(-90 116.1 133.6)">39</text>
<text x="123.7" y="133.6" transform="rotate(-90 123.7 133.6)">38</text>
<text x="131.3" y="133.6" transform="rotate(-90 131.3 133.6)">37</text>
<text x="136.4" y="137.4">U1</text>
<text x="282.2" y="135.9">CS</text>
<text x="287.3" y="134.6">2</text>
<text x="338.5" y="135.5">VCC2</text>
<text x="358.3" y="133.3">1</text>
<text x="385.6" y="133.3">9</text>
<text x="11.4" y="142.7">EXT_GPIO3</text>
<text x="37.5" y="142.2">1</text>
<text x="41.1" y="143.6">P6.3/CB3/A3</text>
<text x="122.5" y="143.6">P4.7/PM_NONE</text>
<text x="125" y="142.9" transform="rotate(-90 125 142.9)">DVSS3</text>
<text x="141" y="142.2">36</text>
<text x="280.8" y="143.6">RSV</text>
<text x="287.3" y="142.2">1</text>
<text x="37.5" y="149.9">2</text>
<text x="48.8" y="149.5" transform="rotate(-90 48.8 149.5)">P6.2/CB2/A2</text>
<text x="56.4" y="149.5" transform="rotate(-90 56.4 149.5)">P6.1/CB1/A1</text>
<text x="71.7" y="145.4" transform="rotate(-90 71.7 145.4)">PJ.3/TCK</text>
<text x="79.3" y="145.5" transform="rotate(-90 79.3 145.5)">PJ.2/TMS</text>
<text x="94.5" y="145.8" transform="rotate(-90 94.5 145.8)">PJ.0/TDO</text>
<text x="117.4" y="148.1" transform="rotate(-90 117.4 148.1)">P5.2/XT2IN</text>
<text x="132.6" y="147.7" transform="rotate(-90 132.6 147.7)">P5.7/TB0.1</text>
<text x="141" y="149.9">35</text>
<text x="266.2" y="149.6" transform="rotate(-90 266.2 149.6)">CD1</text>
<text x="276.4" y="149.6" transform="rotate(-90 276.4 149.6)">CD2</text>
<text x="348.5" y="145">C13</text>
<text x="353.9" y="145">100n</text>
<text x="371.5" y="144.1">J4</text>
<text x="11.4" y="150.4">EXT_GPIO4</text>
<text x="41.1" y="151.2">P6.4/CB4/A4</text>
<text x="86.9" y="151.3" transform="rotate(-90 86.9 151.3)">PJ.1/TDI/TCLK</text>
<text x="102.2" y="151.3" transform="rotate(-90 102.2 151.3)">TEST/SBWTCK</text>
<text x="109.8" y="150.3" transform="rotate(-90 109.8 150.3)">P5.3/XT2OUT</text>
<text x="122.5" y="151.2">P4.6/PM_NONE</text>
<text x="267.5" y="154.5" transform="rotate(-90 267.5 154.5)">10</text>
<text x="277.7" y="153.2" transform="rotate(-90 277.7 153.2)">9</text>
<text x="285.7" y="153">J3</text>
<text x="37.5" y="157.5">3</text>
<text x="41.1" y="158.8">P6.5/CB5/A5</text>
<text x="64.1" y="156.6" transform="rotate(-90 64.1 156.6)">RST/NMI/SBWTDIO</text>
<text x="101.7" y="158.8">P4.5/PM_UCA1RXD/PM_UCA1SOMI</text>
<text x="141" y="157.5">34</text>
<text x="156.2" y="158">UCA1RXD/SOMI</text>
<text x="37.5" y="165.1">4</text>
<text x="41.1" y="166.4">P5.0/VREF+/VEREF+/A8</text>
<text x="101.8" y="166.4">P4.4/PM_UCA1TXD/PM_UCA1SIMO</text>
<text x="141" y="165.1">33</text>
<text x="156.2" y="165.6">UCA1TXD/SIMO</text>
<text x="311.8" y="162.1">R7</text>
<text x="37.5" y="172.7">5</text>
<text x="141" y="172.7">32</text>
<text x="150.9" y="172.6" transform="rotate(-90 150.9 172.6)">10u</text>
<text x="311.3" y="168.7">10k</text>
<text x="312.1" y="172">R6</text>
<text x="376.7" y="172.8">C15</text>
<text x="7.8" y="175.8">VCC1</text>
<text x="41.1" y="174">P5.1/VREF-/VEREF-/A9</text>
<text x="131.4" y="174">DVCC2</text>
<text x="150.9" y="176.5" transform="rotate(-90 150.9 176.5)">C8</text>
<text x="311.5" y="178.7">10k</text>
<text x="342.9" y="179.6" transform="rotate(-90 342.9 179.6)">24</text>
<text x="350.5" y="179.6" transform="rotate(-90 350.5 179.6)">23</text>
<text x="358.1" y="179.6" transform="rotate(-90 358.1 179.6)">22</text>
<text x="365.8" y="179.6" transform="rotate(-90 365.8 179.6)">21</text>
<text x="373.4" y="179.6" transform="rotate(-90 373.4 179.6)">20</text>
<text x="375.2" y="175.1">2.2nF</text>
<text x="381" y="179.6" transform="rotate(-90 381 179.6)">19</text>
<text x="19.6" y="184.1" transform="rotate(-90 19.6 184.1)">C1</text>
<text x="24.7" y="185.3" transform="rotate(-90 24.7 185.3)">10u</text>
<text x="37.5" y="180.3">6</text>
<text x="41.1" y="181.7">AVCC1</text>
<text x="131.7" y="181.7">DVSS2</text>
<text x="141" y="180.3">31</text>
<text x="351.8" y="185.8" transform="rotate(-90 351.8 185.8)">SCL</text>
<text x="389.1" y="180.1">U6</text>
<text x="19.3" y="191.9">X1</text>
<text x="37.5" y="188">7</text>
<text x="41.1" y="189.3">P5.4/XIN</text>
<text x="103.8" y="189.3">P4.3/PM_UCB1CLK/PM_UCA1STE</text>
<text x="141" y="188">30</text>
<text x="156.2" y="188.5">UCB1CLK</text>
<text x="332.9" y="188.2">1</text>
<text x="336.5" y="189.5">CLKIN</text>
<text x="344.2" y="186.2" transform="rotate(-90 344.2 186.2)">SDA</text>
<text x="359.5" y="190.6" transform="rotate(-90 359.5 190.6)">CLKOUT</text>
<text x="367.1" y="187.4" transform="rotate(-90 367.1 187.4)">RESV</text>
<text x="374.7" y="189.2" transform="rotate(-90 374.7 189.2)">CPOUT</text>
<text x="382.3" y="187.4" transform="rotate(-90 382.3 187.4)">RESV</text>
<text x="383.6" y="189.5">GND</text>
<text x="390.7" y="188.2">18</text>
<text x="37.5" y="195.6">8</text>
<text x="41.1" y="196.9">P5.5/XOUT</text>
<text x="102.2" y="196.9">P4.2/PM_UCB1SOMI/PM_UCB1SCL</text>
<text x="141" y="195.6">29</text>
<text x="156.2" y="196.1">UCB1SOMI/SCL</text>
<text x="332.9" y="195.8">2</text>
<text x="336.5" y="197.1">NC</text>
<text x="385.3" y="197.1">NC</text>
<text x="390.7" y="195.8">17</text>
<text x="7.8" y="201.2">VCC1</text>
<text x="37.5" y="203.2">9</text>
<text x="141" y="203.2">28</text>
<text x="156.2" y="203.7">UCB1SIMO/SDA</text>
<text x="332.9" y="203.5">3</text>
<text x="390.7" y="203.5">16</text>
<text x="19.4" y="208.4" transform="rotate(-90 19.4 208.4)">10u</text>
<text x="41.1" y="204.5">AVSS1</text>
<text x="101.8" y="204.5">P4.1/PM_UCB1SIMO/PM_UCB1SDA</text>
<text x="336.5" y="204.8">NC</text>
<text x="385.3" y="204.8">NC</text>
<text x="404.6" y="206.6">C14</text>
<text x="404.6" y="208.9">100n</text>
<text x="17.1" y="214.6" transform="rotate(-90 17.1 214.6)">C7</text>
<text x="36.2" y="210.8">10</text>
<text x="41.1" y="212.1">DVCC1</text>
<text x="103.8" y="212.1">P4.0/PM_UCB1STE/PM_UCA1CLK</text>
<text x="141" y="210.8">27</text>
<text x="156.2" y="211.3">UCA1CLK</text>
<text x="267" y="214.9">330</text>
<text x="332.9" y="211.1">4</text>
<text x="336.5" y="212.4">NC</text>
<text x="385.3" y="212.4">NC</text>
<text x="390.7" y="211.1">15</text>
<text x="36.2" y="218.4">11</text>
<text x="41.1" y="219.8">DVSS1</text>
<text x="110.4" y="219.8">P3.4/UCA0RXD/UCA0SOMI</text>
<text x="141" y="218.4">26</text>
<text x="156.2" y="218.9">UCA0RXD/SOMI</text>
<text x="267.6" y="221.6">R2</text>
<text x="301.7" y="218.2">LED1</text>
<text x="332.9" y="218.7">5</text>
<text x="336.5" y="220">NC</text>
<text x="385.3" y="220">NC</text>
<text x="390.7" y="218.7">14</text>
<text x="36.2" y="226.1">12</text>
<text x="41.1" y="227.4">VCORE</text>
<text x="110.5" y="227.4">P3.3/UCA0TXD/UCA1SIMO</text>
<text x="141" y="226.1">25</text>
<text x="156.2" y="226.6">UCA0TXD/SIMO</text>
<text x="267" y="225.6">330</text>
<text x="282.4" y="222">D1</text>
<text x="332.9" y="226.3">6</text>
<text x="336.3" y="227.4">AUX_DA</text>
<text x="383.8" y="227.6">VDD</text>
<text x="390.7" y="226.3">13</text>
<text x="411" y="226.8">VCC1</text>
<text x="30.1" y="232.7" transform="rotate(-90 30.1 232.7)">C6</text>
<text x="48.8" y="233.4" transform="rotate(-90 48.8 233.4)">P1.0/TA0CLK/ACLK</text>
<text x="56.4" y="233.4" transform="rotate(-90 56.4 233.4)">P1.1/TA0.0</text>
<text x="64.1" y="233.4" transform="rotate(-90 64.1 233.4)">P1.2/TA0.1</text>
<text x="71.7" y="233.4" transform="rotate(-90 71.7 233.4)">P1.3/TA0.2</text>
<text x="79.3" y="233.4" transform="rotate(-90 79.3 233.4)">P1.4/TA0.3</text>
<text x="86.9" y="233.4" transform="rotate(-90 86.9 233.4)">P1.5/TA0.4</text>
<text x="94.5" y="233.4" transform="rotate(-90 94.5 233.4)">P1.6/TA1CLK/CBOUT</text>
<text x="102.2" y="233.4" transform="rotate(-90 102.2 233.4)">P1.7/TA1.0</text>
<text x="109.8" y="233.4" transform="rotate(-90 109.8 233.4)">P2.7/UCB0STE/UCA0CLK</text>
<text x="117.4" y="233.4" transform="rotate(-90 117.4 233.4)">P3.0/UCB0SIMO/UCB0SDA</text>
<text x="125" y="233.4" transform="rotate(-90 125 233.4)">P3.1/UCB0SOMI/UCB0SCL</text>
<text x="132.6" y="233.4" transform="rotate(-90 132.6 233.4)">P3.2/UCB0CLK/UCA0STE</text>
<text x="267.6" y="232.2">R4</text>
<text x="282.4" y="232.7">D2</text>
<text x="301.7" y="228.9">LED2</text>
<text x="336.5" y="233.5">AUX_CL</text>
<text x="351.8" y="233.7" transform="rotate(-90 351.8 233.7)">VLOGIC</text>
<text x="359.5" y="233.7" transform="rotate(-90 359.5 233.7)">AD0</text>
<text x="367.1" y="233.7" transform="rotate(-90 367.1 233.7)">REGOUT</text>
<text x="374.7" y="233.7" transform="rotate(-90 374.7 233.7)">FSYNC</text>
<text x="382.3" y="233.7" transform="rotate(-90 382.3 233.7)">INT</text>
<text x="32.1" y="236.2" transform="rotate(-90 32.1 236.2)">470nF</text>
<text x="47.5" y="238.3" transform="rotate(-90 47.5 238.3)">13</text>
<text x="55.1" y="238.3" transform="rotate(-90 55.1 238.3)">14</text>
<text x="62.7" y="238.3" transform="rotate(-90 62.7 238.3)">15</text>
<text x="70.4" y="238.3" transform="rotate(-90 70.4 238.3)">16</text>
<text x="78" y="238.3" transform="rotate(-90 78 238.3)">17</text>
<text x="85.6" y="238.3" transform="rotate(-90 85.6 238.3)">18</text>
<text x="93.2" y="238.3" transform="rotate(-90 93.2 238.3)">19</text>
<text x="100.8" y="238.3" transform="rotate(-90 100.8 238.3)">20</text>
<text x="108.5" y="238.3" transform="rotate(-90 108.5 238.3)">21</text>
<text x="116.1" y="238.3" transform="rotate(-90 116.1 238.3)">22</text>
<text x="123.7" y="238.3" transform="rotate(-90 123.7 238.3)">23</text>
<text x="131.3" y="238.3" transform="rotate(-90 131.3 238.3)">24</text>
<text x="139.4" y="236.8">MSP430F5342</text>
<text x="342.9" y="237.3" transform="rotate(-90 342.9 237.3)">7</text>
<text x="350.5" y="237.3" transform="rotate(-90 350.5 237.3)">8</text>
<text x="358.1" y="237.3" transform="rotate(-90 358.1 237.3)">9</text>
<text x="365.8" y="238.6" transform="rotate(-90 365.8 238.6)">10</text>
<text x="373.4" y="238.6" transform="rotate(-90 373.4 238.6)">11</text>
<text x="381" y="238.6" transform="rotate(-90 381 238.6)">12</text>
<text x="389.1" y="237.1">MPU6050</text>
<text x="361.9" y="246.6">C16</text>
<text x="366.6" y="246.6">100n</text>
<text x="72.5" y="257.9" transform="rotate(-90 72.5 257.9)">SW2</text>
<text x="49.6" y="258.9" transform="rotate(-90 49.6 258.9)">LED1</text>
<text x="57.2" y="258.9" transform="rotate(-90 57.2 258.9)">LED2</text>
<text x="64.9" y="258.4" transform="rotate(-90 64.9 258.4)">SW1</text>
<text x="133.4" y="262.9" transform="rotate(-90 133.4 262.9)">UCB0CLK</text>
<text x="80.1" y="266.9" transform="rotate(-90 80.1 266.9)">EXT_VCC_EN</text>
<text x="118.2" y="269.7" transform="rotate(-90 118.2 269.7)">UCB0SIMO/SDA</text>
<text x="125.8" y="269.3" transform="rotate(-90 125.8 269.3)">UCB0SOMI/SCL</text>
</g>
<g font-size="2.2">
<text x="277.6" y="189.2">SW1</text>
<text x="33.8" y="194.1" transform="rotate(-90 33.8 194.1)">32.768kHz</text>
<text x="277.4" y="201.4">SW2</text>
</g>
</svg>
